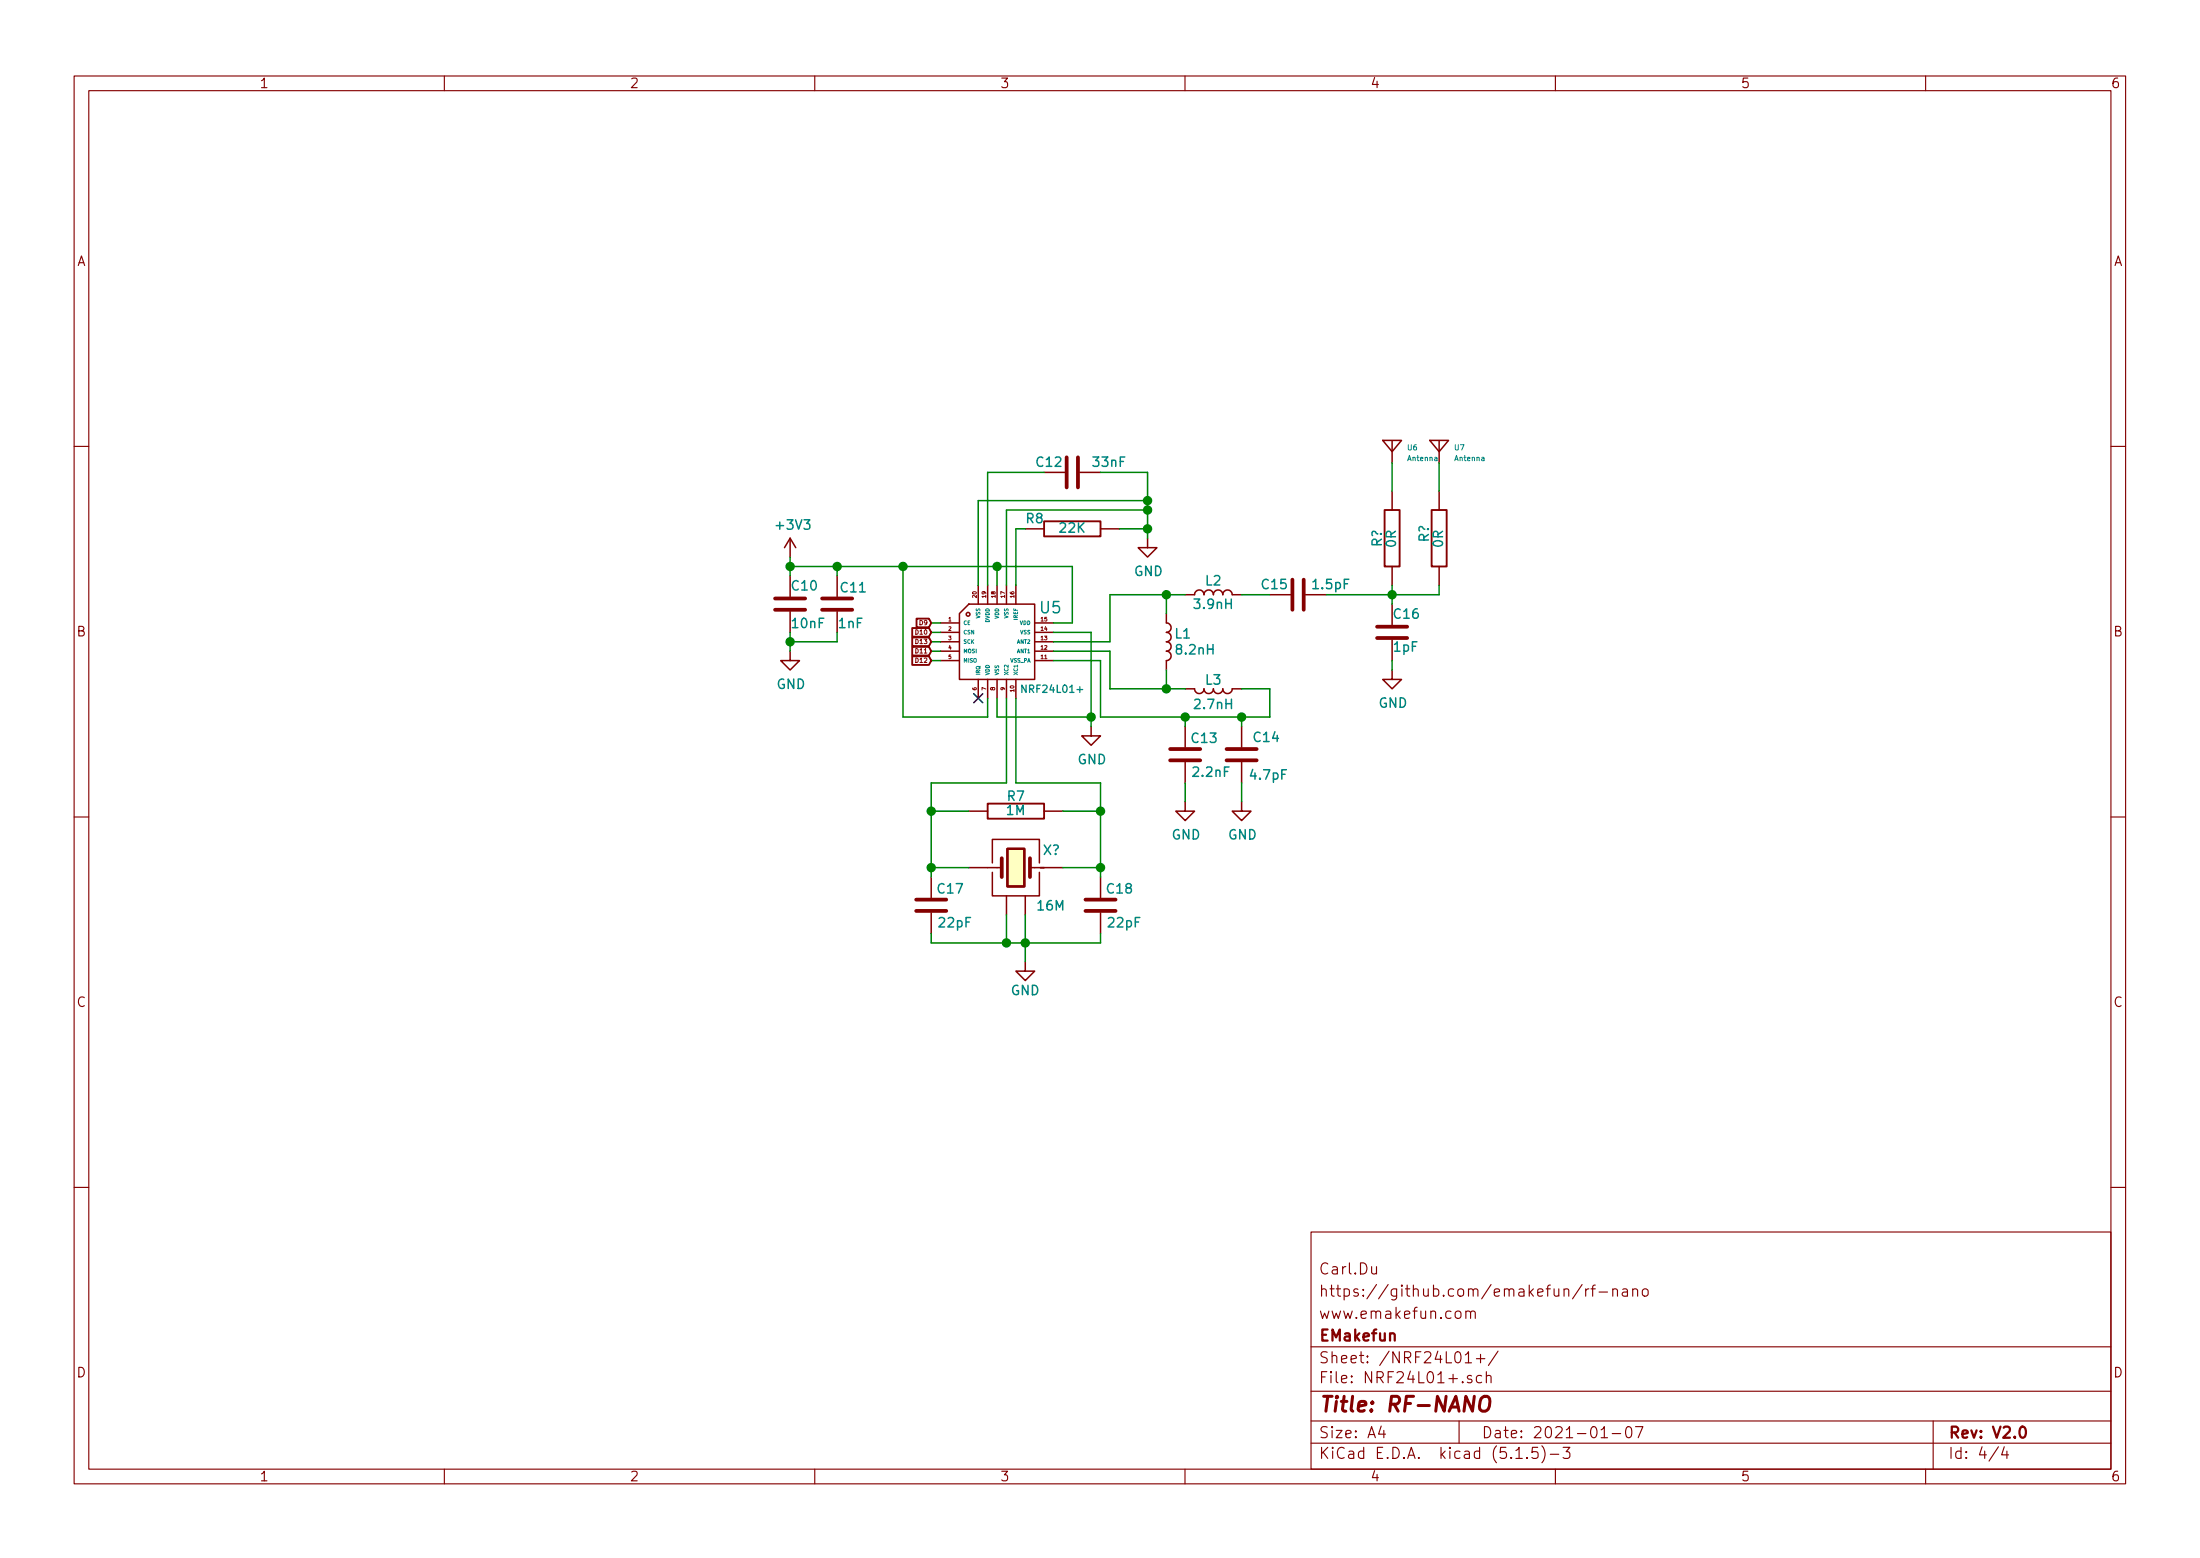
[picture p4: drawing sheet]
<svg xmlns="http://www.w3.org/2000/svg" width="297mm" height="210mm" viewBox="0 0 297 210" stroke-linecap="round" stroke-linejoin="round" font-family="sans-serif">
<g fill="none" stroke="#840000" stroke-width=".15">
<path d="M10 10.3h277v189.9h-277zM12 12.2h273v186.1h-273zM60 10.3v1.9M110 10.3v1.9M160 10.3v1.9M210 10.3v1.9M260 10.3v1.9M10 60.2h2M285 60.2h2M10 110.3h2M285 110.3h2M10 160.2h2"/>
<path d="M177 166.3h108v32h-108zM185.2 170.9v.8a.39 .39 0 0 0 .7 .1M185.9 170.9v1M197.9 177.1a.38 .38 0 0 1 .7 0v.8M197.9 176.9v1M198.6 177.1l.2-.2 .3 .1 .1 .9M213.6 173.3l-1.3 2M214.1 173.9v1M214.5 173.9l-.3 .1-.1 .2M214.8 173.9h.6M215.4 173.4l-.3 .1-.1 .2v1.2M215.9 174.4h1.1"/>
<path d="M217.8 174.1a.38 .38 0 0 1 .6 0v.8M217.8 173.9v1M219.1 174l.2-.1 .4 .1v.9M219.7 174.3l-.4 .1-.3 .2 .1 .2 .2 .1 .4-.1M220.4 174.1a.41 .41 0 0 1 .7 0v.8M220.4 173.9v1M221.8 174.1a.41 .41 0 0 1 .7 .1v.4a.41 .41 0 0 1-.4 .3 .41 .41 0 0 1-.4-.3zM285 160.2h2M60 198.3v1.9M110 198.3v1.9M160 198.3v1.9M177 194.8h108"/>
<path d="M177 191.8h108M177 187.8h108M177 181.8h108M186.5 192.5l-.4 1h1M186.8 193v1M197 191.8v3M197.8 182.8l.5-.4v1.5M197.8 183.9h.9M198.7 185.7l-.4-.1-.2 .3a.48 .48 0 0 0 .6 .3l.1 .1-.1 .2-.1 .1-.5-.1M199.3 183.4h1.2M199.9 182.8v1.1M200.1 185.7a.48 .48 0 0 0-.7 0l-.1 .2 .1 .6a.48 .48 0 0 0 .7 0"/>
<path d="M200.7 185.7a.39 .39 0 0 1 .6 .1v.8M200.7 185.1v1.5M202.3 182.3l-1.3 2M204.7 196.8h.8M206.2 196.7v.1l-.1-.1h.1v.1M207.6 195.3h-.7l-.1 .7h.1a.62 .62 0 0 1 .7 0v.7l-.2 .1h-.4l-.2-.1M208.2 195.1a1.71 1.71 0 0 1 0 2.3M209.3 196.3h1.2M210 198.3v1.9M211 195.3h1l-.5 .6 .4 .1 .1 .2-.1 .5-.2 .1h-.4l-.3-.1M216.2 194h.8M217.7 193.5h1.1"/>
<path d="M219.6 192.7a.37 .37 0 0 1 .4-.2 .37 .37 0 0 1 .3 .3v.3a.72 .72 0 0 1-.3 .9l-.4-.1a1.41 1.41 0 0 1 0-1.2zM220.8 192.5h1l-.6 1.5M260 198.3v1.9M261 191.8v6.5M269.8 195.2l-1.2 2M270.6 195.2l-.3 1.1h.9M271 195.8v1"/>
</g>
<path d="M136 114.5h2.3v5.1h-2.3zM272.9 192.6a.36 .36 0 0 1 .6 .2 .77 .77 0 0 1-.5 1.2 1 1 0 0 1-.1-1.4z" fill="none" stroke="#840000" stroke-width=".3"/>
<path d="M200 188.7a.67 .67 0 0 1 1.1 0 1.43 1.43 0 0 1-.6 1.7h-.3l-.2-.1a1.41 1.41 0 0 1 0-1.6z" fill="none" stroke="#840000" stroke-width=".41"/>
<g fill="none" stroke="#840000" stroke-width=".2">
<path d="M186.7 59.4h2.5l-1.2 1.6zM188 59.5v3M193 59.4h2.6l-1.3 1.6zM194.3 59.5v3M106.7 72.6l-.8 1.3M106.7 72.6v2.6M106.7 77.7v2.8M106.7 72.6l.7 1.3M113 77.7v2.8M132.1 79v2.5M133.3 79v2.5M134.6 79v2.5"/>
<path d="M135.9 79v2.5M137.2 79v2.5M138.4 71.4h2.6M141 63.7h2.8M145.8 63.7h2.8M148.6 71.4h2.5M154.9 72.6v1.3h1.3l-1.3 1.3-1.2-1.3h1.2M188 66.3v2.5M188 76.4v2.6M194.3 66.3v2.5M194.3 76.4v2.6M106.7 87.9v1.2h1.2l-1.2 1.3-1.3-1.3h1.3"/>
<path d="M106.7 82.5v2.8M113 82.5v2.8M127 87.9h2.5M127 84.1h2.5M127 89.1h2.5M127 86.6h2.5M127 85.3h2.5M129.5 82.8l1.3-1.3h8.9v10.2h-10.2zM132.1 91.7v2.5M133.3 91.7v2.5M134.6 91.7v2.5M135.9 91.7v2.5"/>
<path d="M137.2 91.7v2.5M139.7 87.9h2.5M139.7 84.1h2.5M139.7 89.1h2.5M139.7 86.6h2.5M139.7 85.3h2.5M147.3 98v1.3h1.3l-1.3 1.3-1.3-1.3h1.3M157.5 82.8v1.3a.63 .63 0 0 1 .6 .6 .63 .63 0 0 1-.6 .6 .63 .63 0 0 1 .6 .7 .63 .63 0 0 1-.6 .6 .63 .63 0 0 1 .6 .6 .63 .63 0 0 1-.6 .7 .63 .63 0 0 1 .6 .6 .63 .63 0 0 1-.6 .6v1.3M160 80.3h1.3a.63 .63 0 0 1 .6-.7 .63 .63 0 0 1 .7 .7 .63 .63 0 0 1 .6-.7 .63 .63 0 0 1 .6 .7 .63 .63 0 0 1 .7-.7 .63 .63 0 0 1 .6 .7 .63 .63 0 0 1 .6-.7 .63 .63 0 0 1 .7 .7h1.2M160 93h1.3a.63 .63 0 0 0 .6 .6 .63 .63 0 0 0 .7-.6 .63 .63 0 0 0 .6 .6 .63 .63 0 0 0 .6-.6 .63 .63 0 0 0 .7 .6 .63 .63 0 0 0 .6-.6 .63 .63 0 0 0 .6 .6 .63 .63 0 0 0 .7-.6h1.2M160 98v2.8M167.6 98v2.8"/>
<path d="M171.4 80.3h2.8M176.3 80.3h2.8M188 90.4v1.3h1.2l-1.2 1.3-1.3-1.3h1.3M188 81.5v2.8M188 86.4v2.7M125.7 118.4v2.8M130.8 117.1h4.5M130.8 109.5h2.5M134 117.7v3.2h6.3v-3.2M134 116.5v-3.2h6.3v3.2M139.1 117.1h1.9h-.5M141 117.1h2.5"/>
<path d="M141 109.5h2.5M148.6 118.4v2.8M160 108.2v1.3h1.3l-1.3 1.2-1.3-1.2h1.3M160 102.9v2.8M167.6 108.2v1.3h1.3l-1.3 1.2-1.2-1.2h1.2M167.6 102.9v2.8M125.7 123.2v2.8M135.9 120.9v2.5M138.4 129.8v1.3h1.3l-1.3 1.2-1.2-1.2h1.2M138.4 120.9v2.5M148.6 123.2v2.8"/>
<circle cx="130.7" cy="82.9" r=".25"/>
</g>
<g fill="none" stroke="#840000" stroke-width=".51">
<path d="M144 61.7v4.1M145.5 61.7v4.1M174.5 78.2v4.1M176 78.2v4.1M104.6 82.3h4.1M104.6 80.8h4.1M111 82.3h4.1M111 80.8h4.1M185.9 86.1h4.1M185.9 84.6h4.1M135.3 115.8v2.6M139.1 115.8v2.6"/>
<path d="M158 102.6h4.1M158 101.1h4.1M165.6 102.6h4.1M165.6 101.1h4.1M123.7 122.9h4.1M123.7 121.4h4.1M146.6 122.9h4M146.6 121.4h4"/>
</g>
<path d="M136 114.5h2.3v5.1h-2.3z" fill="#ffffc2" stroke="#ffffc2" stroke-width=".14"/>
<path d="M141 70.4h7.6v2h-7.6zM186.9 68.8h2.1v7.6h-2.1zM193.3 68.8h2v7.6h-2zM123.2 86h2.2l.3 .6-.3 .6h-2.2zM123.2 84.8h2.2l.3 .5-.3 .6h-2.2zM123.2 87.3h2.2l.3 .6-.3 .6h-2.2zM123.2 88.6h2.2l.3 .5-.3 .6h-2.2zM123.7 83.5h1.7l.3 .6-.3 .6h-1.7zM133.3 108.5h7.7v2h-7.7z" fill="none" stroke="#840000" stroke-width=".25"/>
<g fill="none" stroke="#008400" stroke-width=".2">
<path d="M106.7 75.2v2.5M106.7 76.4h38.1v7.7h-2.6M113 76.4v1.3M121.9 76.4v20.4h11.4v-2.6M134.6 76.4v2.6M138.4 71.4h-1.2v7.6M141 63.7h-7.7v15.3M148.6 63.7h6.3v8.9M151.1 71.4h3.8M154.9 68.8h-19v10.2M154.9 67.6h-22.8v11.4M188 62.5v3.8"/>
<path d="M188 79v2.5M194.3 79v1.3h-15.2M194.3 62.5v3.8M106.7 85.3v2.6M113 85.3v1.3h-6.3M125.7 89.1h1.3M125.7 85.3h1.3M125.7 86.6h1.3M125.7 87.9h1.3M125.7 84.1h1.3M134.6 94.2v2.6h12.7M135.9 94.2v11.5h-10.2v12.7"/>
<path d="M137.2 94.2v11.5h11.4v12.7M142.2 89.1h6.4v7.7h22.8v-3.8h-3.8M142.2 85.3h5.1v12.7M142.2 87.9h7.7v5.1h10.1M157.5 80.3v2.5M157.5 90.4v2.6M160 80.3h-10.1v6.3h-7.7M160 96.8v1.2M167.6 96.8v1.2M167.6 80.3h3.8M188 89.1v1.3M125.7 117.1h5.1"/>
<path d="M125.7 109.5h5.1M143.5 117.1h5.1M143.5 109.5h5.1M160 105.7v2.5M167.6 105.7v2.5M125.7 126v1.2h22.9v-1.2M135.9 123.4v3.8M138.4 123.4v6.4"/>
</g>
<g fill="#008400" stroke="#008400" stroke-width=".25">
<circle cx="106.7" cy="76.4" r=".51"/>
<circle cx="167.6" cy="96.8" r=".51"/>
<circle cx="160" cy="96.8" r=".51"/>
<circle cx="121.9" cy="76.4" r=".51"/>
<circle cx="113" cy="76.4" r=".51"/>
<circle cx="157.5" cy="80.3" r=".51"/>
<circle cx="188" cy="80.3" r=".51"/>
<circle cx="157.5" cy="93" r=".51"/>
<circle cx="106.7" cy="86.6" r=".51"/>
<circle cx="154.9" cy="67.6" r=".51"/>
<circle cx="147.3" cy="96.8" r=".51"/>
<circle cx="148.6" cy="117.1" r=".51"/>
<circle cx="134.6" cy="76.4" r=".51"/>
<circle cx="125.7" cy="117.1" r=".51"/>
<circle cx="154.9" cy="71.4" r=".51"/>
<circle cx="125.7" cy="109.5" r=".51"/>
<circle cx="135.9" cy="127.2" r=".51"/>
<circle cx="154.9" cy="68.8" r=".51"/>
<circle cx="148.6" cy="109.5" r=".51"/>
<circle cx="138.4" cy="127.2" r=".51"/>
</g>
<path d="M131.5 93.6l1.2 1.2M132.7 93.6l-1.2 1.2" fill="none" stroke="#000084" stroke-width=".2"/>
<text font-size="2.8" fill="#840000" x="178" y="190.5">Title: RF-NANO</text>
<text font-size="2.1" fill="#008484" x="140.5" y="82.8">U5</text>
<g font-size="2.1" fill="#840000">
<text x="178" y="172">Carl.Du</text>
<text x="178" y="178">www.emakefun.com</text>
<text x="178" y="175">https://github.com/emakefun/rf-nano</text>
<text x="178" y="184">Sheet: /NRF24L01+/</text>
<text x="178" y="181">EMakefun</text>
<text x="178" y="186.7">File: NRF24L01+.sch</text>
<text x="178" y="196.9">KiCad E.D.A. kicad (5.1.5)-3</text>
<text x="178" y="194.1">Size: A4</text>
<text x="200" y="194.1">Date: 2021-01-07</text>
<text x="263" y="194.1">Rev: V2.0</text>
<text x="263" y="196.9">Id: 4/4</text>
</g>
<g font-size="1.8" fill="#840000">
<text x="35" y="11.9">1</text>
<text x="85" y="11.9">2</text>
<text x="135" y="11.9">3</text>
<text x="185" y="11.9">4</text>
<text x="235" y="11.9">5</text>
<text x="285" y="11.9">6</text>
<text x="10.4" y="35.9">A</text>
<text x="285.4" y="35.9">A</text>
<text x="10.4" y="85.9">B</text>
<text x="285.4" y="85.9">B</text>
<text x="10.4" y="135.9">C</text>
<text x="285.4" y="135.9">C</text>
<text x="10.4" y="185.9">D</text>
<text x="285.4" y="185.9">D</text>
<text x="35" y="199.9">1</text>
<text x="85" y="199.9">2</text>
<text x="135" y="199.9">3</text>
<text x="185" y="199.9">4</text>
<text x="235" y="199.9">5</text>
<text x="285" y="199.9">6</text>
</g>
<g font-size="1.8" fill="#008484">
<text x="140" y="63">C12</text>
<text x="147.7" y="63">33nF</text>
<text x="105" y="71.5">+3V3</text>
<text x="138.6" y="70.6">R8</text>
<text x="143.1" y="71.9">22K</text>
<text x="153.1" y="77.7">GND</text>
<text x="186.6" y="73.8" transform="rotate(-90 186.6 73.8)">R?</text>
<text x="188.5" y="73.8" transform="rotate(-90 188.5 73.8)">0R</text>
<text x="192.9" y="73.2" transform="rotate(-90 192.9 73.2)">R?</text>
<text x="194.8" y="73.8" transform="rotate(-90 194.8 73.8)">0R</text>
<text x="107" y="79.7">C10</text>
<text x="113.6" y="80">C11</text>
<text x="161.4" y="82.2">3.9nH</text>
<text x="162.8" y="79">L2</text>
<text x="170.4" y="79.5">C15</text>
<text x="177.4" y="79.5">1.5pF</text>
<text x="188.3" y="83.5">C16</text>
<text x="107" y="84.8">10nF</text>
<text x="113.3" y="84.8">1nF</text>
<text x="158.7" y="86.2">L1</text>
<text x="158.9" y="88.3">8.2nH</text>
<text x="188.2" y="88">1pF</text>
<text x="104.9" y="93">GND</text>
<text x="161.4" y="95.7">2.7nH</text>
<text x="162.8" y="92.4">L3</text>
<text x="186.1" y="95.5">GND</text>
<text x="161" y="100.3">C13</text>
<text x="169.3" y="100.1">C14</text>
<text x="145.5" y="103.1">GND</text>
<text x="161.2" y="104.8">2.2nF</text>
<text x="168.9" y="105.2">4.7pF</text>
<text x="135.9" y="110">1M</text>
<text x="136" y="108.1">R7</text>
<text x="158.2" y="113.3">GND</text>
<text x="165.8" y="113.3">GND</text>
<text x="140.9" y="115.4">X?</text>
<text x="126.7" y="120.6">C17</text>
<text x="126.8" y="125.2">22pF</text>
<text x="140.2" y="122.9">16M</text>
<text x="149.5" y="120.6">C18</text>
<text x="149.7" y="125.2">22pF</text>
<text x="136.5" y="134.3">GND</text>
</g>
<text font-size="1.4" fill="#008484" x="138.3" y="93.5">NRF24L01+</text>
<g font-size="1" fill="#008484">
<text x="190.1" y="60.8">U6</text>
<text x="190.1" y="62.2">Antenna</text>
<text x="196.4" y="60.8">U7</text>
<text x="196.5" y="62.2">Antenna</text>
</g>
<g font-size=".8" fill="#840000">
<text x="123.8" y="86.9">D13</text>
<text x="123.8" y="85.6">D10</text>
<text x="123.8" y="88.2">D11</text>
<text x="123.8" y="89.5">D12</text>
<text x="124.2" y="84.4">D9</text>
<text x="134.4" y="93.2" transform="rotate(-90 134.4 93.2)">8</text>
</g>
<g font-size=".7" fill="#840000">
<text x="128.1" y="83.8">1</text>
<text x="131.9" y="80.6" transform="rotate(-90 131.9 80.6)">20</text>
<text x="133.1" y="80.6" transform="rotate(-90 133.1 80.6)">19</text>
<text x="134.4" y="80.6" transform="rotate(-90 134.4 80.6)">18</text>
<text x="135.7" y="80.6" transform="rotate(-90 135.7 80.6)">17</text>
<text x="136.9" y="80.6" transform="rotate(-90 136.9 80.6)">16</text>
<text x="140.6" y="83.8">15</text>
<text x="128.1" y="87.6">4</text>
<text x="128.1" y="85.1">2</text>
<text x="128.1" y="86.4">3</text>
<text x="128.1" y="88.9">5</text>
<text x="140.6" y="88.9">11</text>
<text x="140.6" y="87.6">12</text>
<text x="140.6" y="86.4">13</text>
<text x="140.6" y="85.1">14</text>
<text x="131.9" y="93.1" transform="rotate(-90 131.9 93.1)">6</text>
<text x="133.1" y="93.1" transform="rotate(-90 133.1 93.1)">7</text>
<text x="135.7" y="93.1" transform="rotate(-90 135.7 93.1)">9</text>
<text x="136.9" y="93.3" transform="rotate(-90 136.9 93.3)">10</text>
</g>
<g font-size=".7" fill="#008484">
<text x="132.3" y="83.5" transform="rotate(-90 132.3 83.5)">VSS</text>
<text x="134.9" y="83.5" transform="rotate(-90 134.9 83.5)">VDD</text>
<text x="136.1" y="83.5" transform="rotate(-90 136.1 83.5)">VSS</text>
<text x="137.4" y="83.6" transform="rotate(-90 137.4 83.6)">IREF</text>
<text x="130" y="88.1">MOSI</text>
<text x="130" y="84.3">CE</text>
<text x="130" y="85.6">CSN</text>
<text x="130" y="86.9">SCK</text>
<text x="130" y="89.4">MISO</text>
<text x="133.6" y="84" transform="rotate(-90 133.6 84)">DVDD</text>
<text x="136.4" y="89.4">VSS_PA</text>
<text x="137.3" y="88.1">ANT1</text>
<text x="137.3" y="86.9">ANT2</text>
<text x="137.7" y="84.3">VDD</text>
<text x="137.8" y="85.6">VSS</text>
<text x="132.3" y="91.2" transform="rotate(-90 132.3 91.2)">IRQ</text>
<text x="133.6" y="91.2" transform="rotate(-90 133.6 91.2)">VDD</text>
<text x="134.9" y="91.2" transform="rotate(-90 134.9 91.2)">VSS</text>
<text x="136.1" y="91.2" transform="rotate(-90 136.1 91.2)">XC2</text>
<text x="137.4" y="91.2" transform="rotate(-90 137.4 91.2)">XC1</text>
</g>
</svg>
